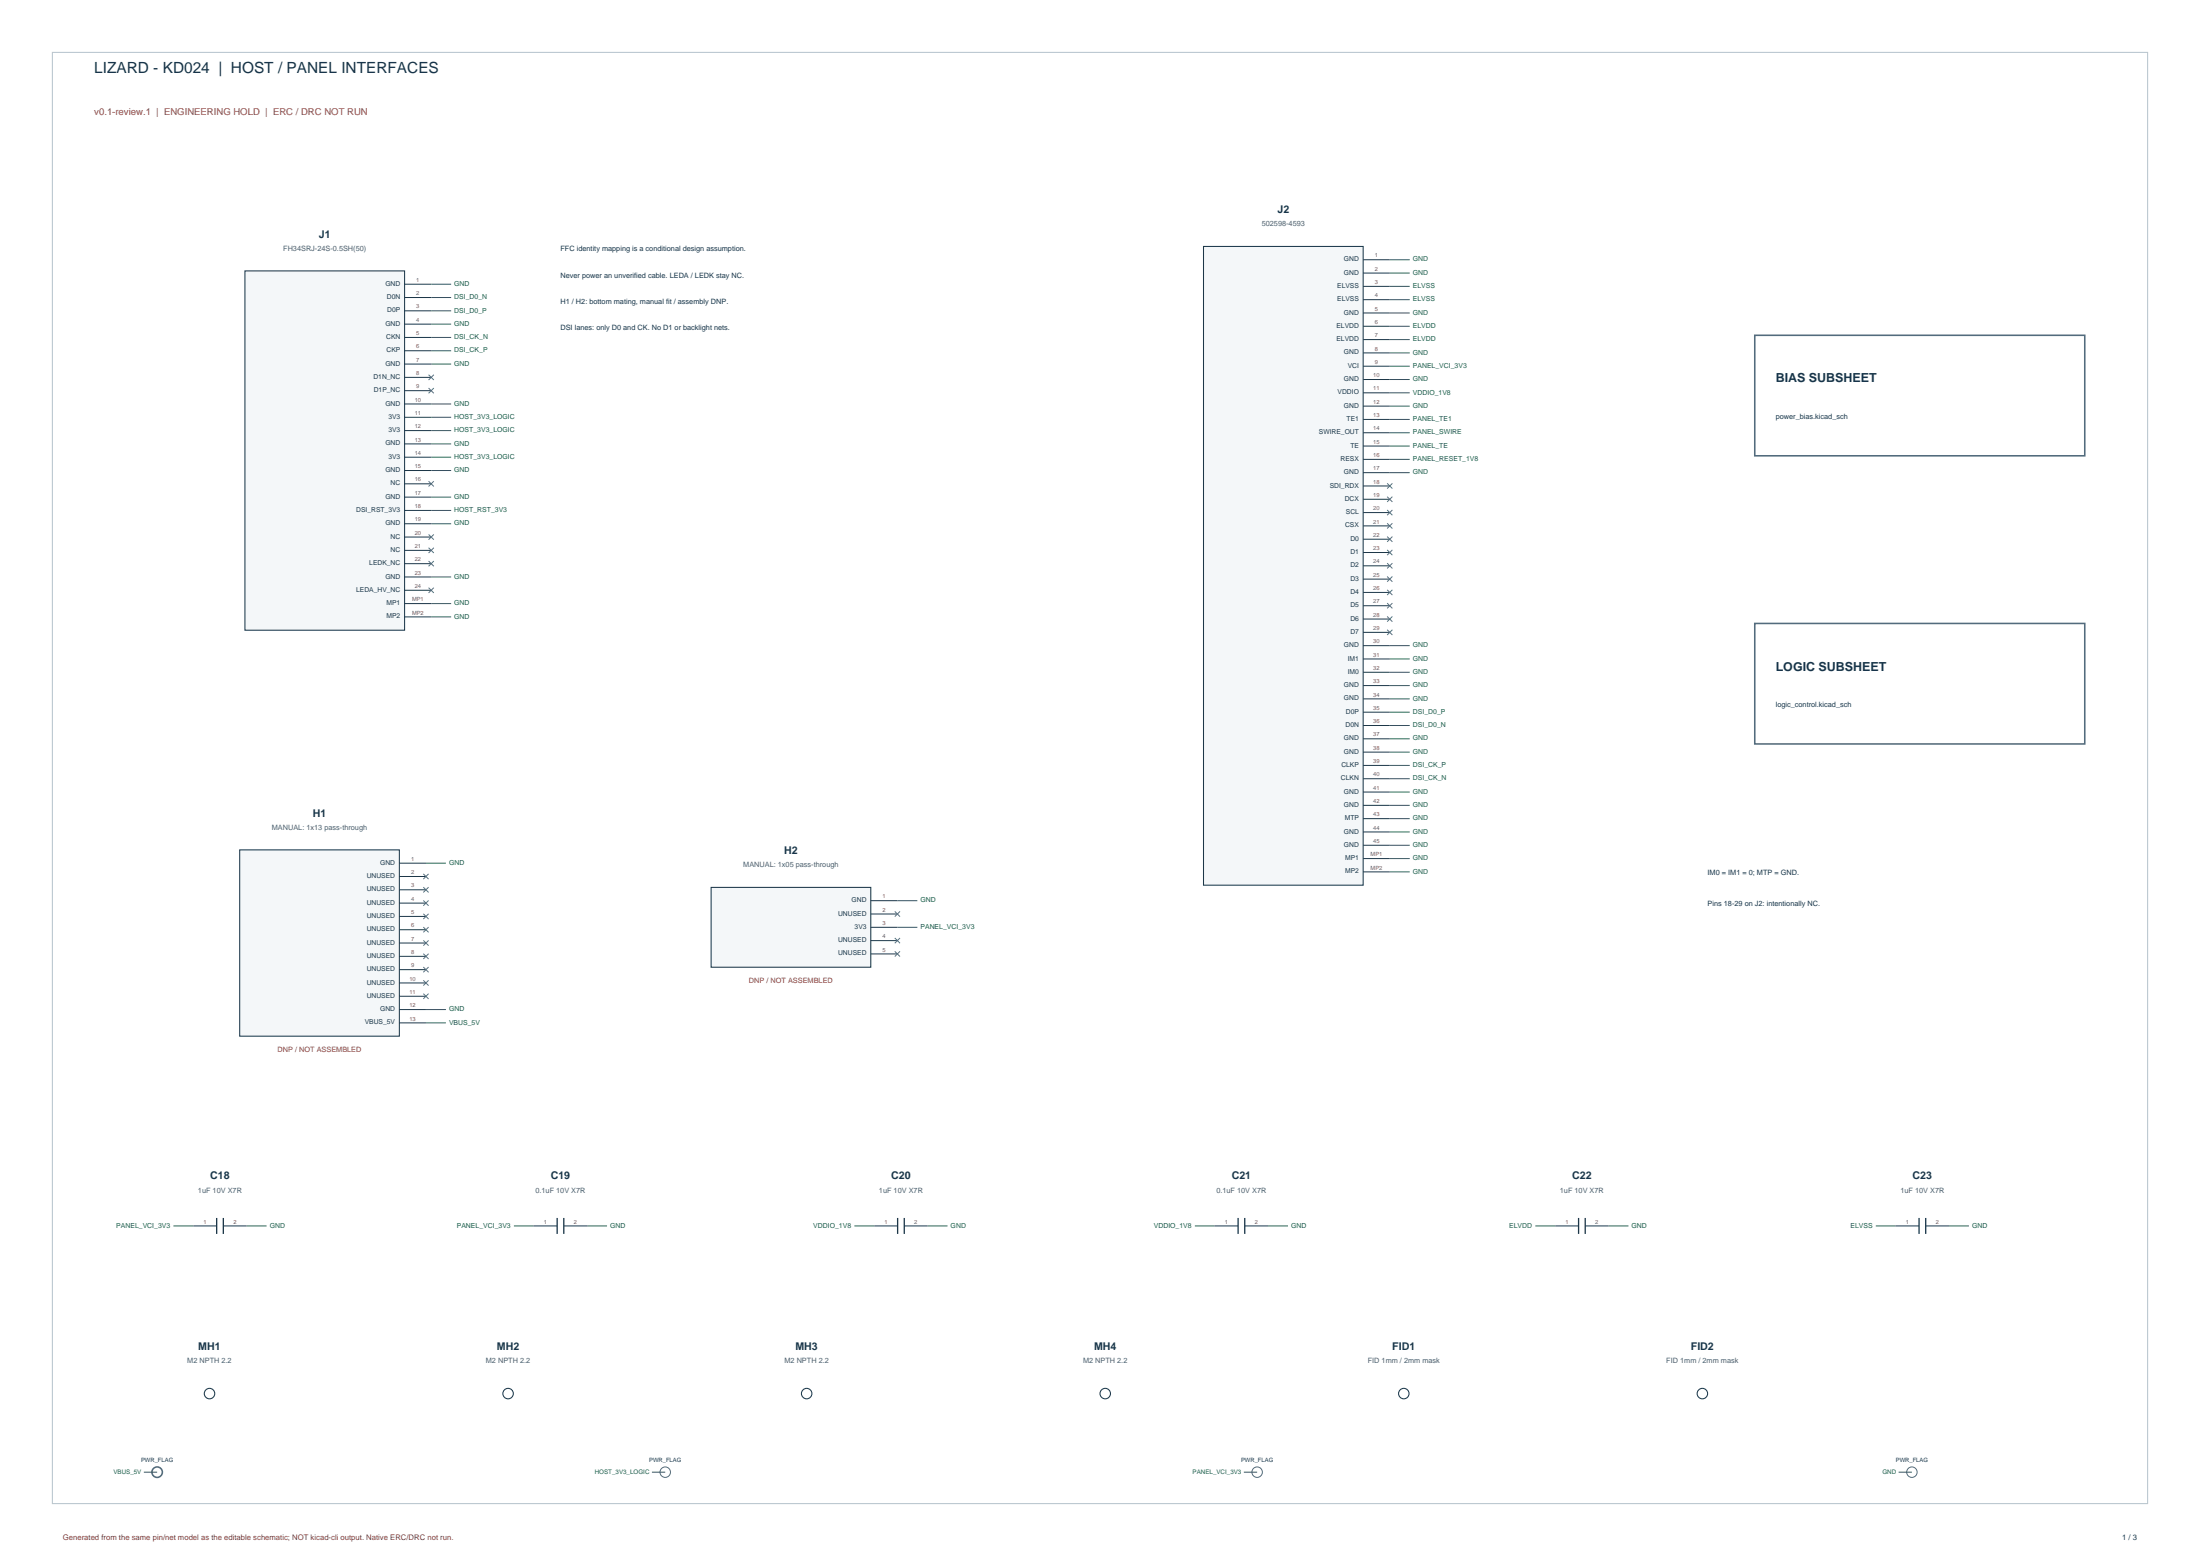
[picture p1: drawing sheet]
<svg xmlns="http://www.w3.org/2000/svg" width="420mm" height="297mm" viewBox="0 0 420 297" stroke-linecap="round" stroke-linejoin="round" font-family="sans-serif">
<path d="M10 10h400v277h-400z" fill="none" stroke="#b8c5ce" stroke-width=".2"/>
<path d="M46.8 51.7h30.4v68.6h-30.4z" fill-rule="evenodd" fill="#f4f7f9" stroke="#1d3748" stroke-width=".2"/>
<g fill="none" stroke="#1d3748" stroke-width=".19">
<path d="M77.2 54.3h5.1M77.2 56.8h5.1M77.2 59.3h5.1M77.2 61.9h5.1M77.2 64.4h5.1M77.2 67h5.1M77.2 69.5h5.1M77.2 72h5.1M77.2 74.6h5.1M77.2 77.1h5.1M77.2 79.7h5.1M77.2 82.2h5.1"/>
<path d="M77.2 84.7h5.1M77.2 87.3h5.1M77.2 89.8h5.1M77.2 92.4h5.1M77.2 94.9h5.1M77.2 97.4h5.1M77.2 100h5.1M77.2 102.5h5.1M77.2 105.1h5.1M77.2 107.6h5.1M77.2 110.1h5.1M77.2 112.7h5.1"/>
<path d="M77.2 115.2h5.1M77.2 117.8h5.1"/>
</g>
<g fill="none" stroke="#375f52" stroke-width=".19">
<path d="M82.3 54.3h3.8M82.3 56.8h3.8M82.3 59.3h3.8M82.3 61.9h3.8M82.3 64.4h3.8M82.3 67h3.8M82.3 69.5h3.8M82.3 77.1h3.8M82.3 79.7h3.8M82.3 82.2h3.8M82.3 84.7h3.8M82.3 87.3h3.8"/>
<path d="M82.3 89.8h3.8M82.3 94.9h3.8M82.3 97.4h3.8M82.3 100h3.8M82.3 110.1h3.8M82.3 115.2h3.8M82.3 117.8h3.8"/>
</g>
<g fill="none" stroke="#406ca5" stroke-width=".19">
<path d="M81.8 71.5l1 1M81.8 74.1l1 1M82.8 71.5l-1 1M82.8 74.1l-1 1M81.8 91.8l1 1.1M82.8 91.8l-1 1.1M81.8 102l1 1M81.8 104.5l1 1.1M81.8 107.1l1 1M81.8 112.2l1 1M82.8 102l-1 1M82.8 104.5l-1 1.1"/>
<path d="M82.8 107.1l-1 1M82.8 112.2l-1 1"/>
</g>
<path d="M229.8 47h30.4v122h-30.4z" fill-rule="evenodd" fill="#f4f7f9" stroke="#1d3748" stroke-width=".2"/>
<g fill="none" stroke="#1d3748" stroke-width=".19">
<path d="M260.2 49.6h5.1M260.2 52.1h5.1M260.2 54.7h5.1M260.2 57.2h5.1M260.2 59.7h5.1M260.2 62.3h5.1M260.2 64.8h5.1M260.2 67.4h5.1M260.2 69.9h5.1M260.2 72.4h5.1M260.2 75h5.1M260.2 77.5h5.1"/>
<path d="M260.2 80.1h5.1M260.2 82.6h5.1M260.2 85.1h5.1M260.2 87.7h5.1M260.2 90.2h5.1M260.2 92.8h5.1M260.2 95.3h5.1M260.2 97.8h5.1M260.2 100.4h5.1M260.2 102.9h5.1M260.2 105.5h5.1M260.2 108h5.1"/>
<path d="M260.2 110.5h5.1M260.2 113.1h5.1M260.2 115.6h5.1M260.2 118.2h5.1M260.2 120.7h5.1M260.2 123.2h5.1M260.2 125.8h5.1M260.2 128.3h5.1M260.2 130.9h5.1M260.2 133.4h5.1M260.2 135.9h5.1M260.2 138.5h5.1"/>
<path d="M260.2 141h5.1M260.2 143.6h5.1M260.2 146.1h5.1M260.2 148.6h5.1M260.2 151.2h5.1M260.2 153.7h5.1M260.2 156.3h5.1M260.2 158.8h5.1M260.2 161.3h5.1M260.2 163.9h5.1M260.2 166.4h5.1"/>
</g>
<g fill="none" stroke="#375f52" stroke-width=".19">
<path d="M265.3 49.6h3.8M265.3 52.1h3.8M265.3 54.7h3.8M265.3 57.2h3.8M265.3 59.7h3.8M265.3 62.3h3.8M265.3 64.8h3.8M265.3 67.4h3.8M265.3 69.9h3.8M265.3 72.4h3.8M265.3 75h3.8M265.3 77.5h3.8"/>
<path d="M265.3 80.1h3.8M265.3 82.6h3.8M265.3 85.1h3.8M265.3 87.7h3.8M265.3 90.2h3.8M265.3 123.2h3.8M265.3 125.8h3.8M265.3 128.3h3.8M265.3 130.9h3.8M265.3 133.4h3.8M265.3 135.9h3.8M265.3 138.5h3.8"/>
<path d="M265.3 141h3.8M265.3 143.6h3.8M265.3 146.1h3.8M265.3 148.6h3.8M265.3 151.2h3.8M265.3 153.7h3.8M265.3 156.3h3.8M265.3 158.8h3.8M265.3 161.3h3.8M265.3 163.9h3.8M265.3 166.4h3.8"/>
</g>
<g fill="none" stroke="#406ca5" stroke-width=".19">
<path d="M264.8 92.3l1 1M264.8 94.8l1 1M264.8 97.3l1 1M264.8 99.9l1 1M265.8 92.3l-1 1M265.8 94.8l-1 1M265.8 97.3l-1 1M265.8 99.9l-1 1M264.8 102.4l1 1M264.8 105l1 1M264.8 107.5l1 1M264.8 110l1 1"/>
<path d="M264.8 112.6l1 1M264.8 115.1l1 1M264.8 117.7l1 1M265.8 102.4l-1 1M265.8 105l-1 1M265.8 107.5l-1 1M265.8 110l-1 1M265.8 112.6l-1 1M265.8 115.1l-1 1M265.8 117.7l-1 1M264.8 120.2l1 1M265.8 120.2l-1 1"/>
</g>
<path d="M45.8 162.2h30.4v35.6h-30.4z" fill-rule="evenodd" fill="#f4f7f9" stroke="#1d3748" stroke-width=".2"/>
<g fill="none" stroke="#1d3748" stroke-width=".19">
<path d="M76.2 164.8h5.1M76.2 167.3h5.1M76.2 169.8h5.1M76.2 172.4h5.1M76.2 174.9h5.1M76.2 177.5h5.1M76.2 180h5.1M76.2 182.5h5.1M76.2 185.1h5.1M76.2 187.6h5.1M76.2 190.2h5.1M76.2 192.7h5.1"/>
<path d="M76.2 195.2h5.1"/>
</g>
<path d="M81.3 164.8h3.8M81.3 192.7h3.8M81.3 195.2h3.8" fill="none" stroke="#375f52" stroke-width=".19"/>
<g fill="none" stroke="#406ca5" stroke-width=".19">
<path d="M80.8 166.8l1 1M80.8 169.3l1 1M80.8 171.9l1 1M80.8 174.4l1 1M80.8 177l1 1M80.8 179.5l1 1M81.8 166.8l-1 1M81.8 169.3l-1 1M81.8 171.9l-1 1M81.8 174.4l-1 1M81.8 177l-1 1M81.8 179.5l-1 1"/>
<path d="M80.8 182l1 1M80.8 184.6l1 1M80.8 187.1l1 1M80.8 189.7l1 1M81.8 182l-1 1M81.8 184.6l-1 1M81.8 187.1l-1 1M81.8 189.7l-1 1"/>
</g>
<path d="M135.8 169.4h30.4v15.2h-30.4z" fill-rule="evenodd" fill="#f4f7f9" stroke="#1d3748" stroke-width=".2"/>
<g fill="none" stroke="#1d3748" stroke-width=".19">
<path d="M166.2 171.9h5.1M166.2 174.5h5.1M166.2 177h5.1M166.2 179.5h5.1M166.2 182.1h5.1M36.9 234h4.5M42.6 234h4.5M101.9 234h4.5M107.6 234h4.5M166.9 234h4.5M172.6 234h4.5M231.9 234h4.5"/>
<path d="M237.6 234h4.5M296.9 234h4.5M302.6 234h4.5M361.9 234h4.5M367.6 234h4.5"/>
</g>
<g fill="none" stroke="#375f52" stroke-width=".19">
<path d="M171.3 171.9h3.8M171.3 177h3.8M33.1 234h3.8M47.1 234h3.8M98.1 234h3.8M112.1 234h3.8M163.1 234h3.8M177.1 234h3.8M228.1 234h3.8M242.1 234h3.8M293.1 234h3.8M307.1 234h3.8"/>
<path d="M358.1 234h3.8M372.1 234h3.8M27.5 281h2.5M124.5 281h2.5M237.5 281h2.5M362.5 281h2.5"/>
</g>
<path d="M170.8 174l1 1M170.8 179l1 1M171.8 174l-1 1M171.8 179l-1 1M170.8 181.6l1 1M171.8 181.6l-1 1" fill="none" stroke="#406ca5" stroke-width=".19"/>
<path d="M41.4 232.5v3M42.6 232.5v3M106.4 232.5v3M107.6 232.5v3M171.4 232.5v3M172.6 232.5v3M236.4 232.5v3M237.6 232.5v3M301.4 232.5v3M302.6 232.5v3M366.4 232.5v3M367.6 232.5v3" fill="none" stroke="#1d3748" stroke-width=".25"/>
<g fill="none" stroke="#1d3748" stroke-width=".2">
<circle cx="40" cy="266" r="1"/>
<circle cx="97" cy="266" r="1"/>
<circle cx="154" cy="266" r="1"/>
<circle cx="211" cy="266" r="1"/>
<circle cx="268" cy="266" r="1"/>
<circle cx="325" cy="266" r="1"/>
</g>
<g fill="none" stroke="#526b7d" stroke-width=".3">
<path d="M335 64h63v23h-63zM335 119h63v23h-63z"/>
<circle cx="30" cy="281" r="1"/>
</g>
<g fill="none" stroke="#526b7d" stroke-width=".19">
<circle cx="127" cy="281" r="1"/>
<circle cx="240" cy="281" r="1"/>
<circle cx="365" cy="281" r="1"/>
</g>
<text font-size="2.9" fill="#173248" x="18" y="14">LIZARD - KD024 | HOST / PANEL INTERFACES</text>
<g font-size="2.4" fill="#16364d">
<text x="339" y="73">BIAS SUBSHEET</text>
<text x="339" y="128">LOGIC SUBSHEET</text>
</g>
<g font-size="2" fill="#16364d">
<text x="243.9" y="40.7">J2</text>
<text x="60.9" y="45.4">J1</text>
<text x="59.7" y="155.9">H1</text>
<text x="149.7" y="163">H2</text>
<text x="40.1" y="225.1">C18</text>
<text x="105.1" y="225.1">C19</text>
<text x="170.1" y="225.1">C20</text>
<text x="235.1" y="225.1">C21</text>
<text x="300.1" y="225.1">C22</text>
<text x="365.1" y="225.1">C23</text>
<text x="37.9" y="257.7">MH1</text>
<text x="94.9" y="257.7">MH2</text>
<text x="151.9" y="257.7">MH3</text>
<text x="208.9" y="257.7">MH4</text>
<text x="265.8" y="257.7">FID1</text>
<text x="322.8" y="257.7">FID2</text>
</g>
<text font-size="1.8" fill="#a03b30" x="18" y="22">v0.1-review.1 | ENGINEERING HOLD | ERC / DRC NOT RUN</text>
<text font-size="1.5" fill="#6a3941" x="12" y="294">Generated from the same pin/net model as the editable schematic; NOT kicad-cli output. Native ERC/DRC not run.</text>
<text font-size="1.5" fill="#16364d" x="405.1" y="294">1 / 3</text>
<g font-size="1.4" fill="#505d67">
<text x="54.1" y="47.9">FH34SRJ-24S-0.5SH(50)</text>
<text x="240.9" y="43.2">502598-4593</text>
<text x="51.9" y="158.4">MANUAL: 1x13 pass-through</text>
<text x="141.9" y="165.6">MANUAL: 1x05 pass-through</text>
<text x="37.8" y="227.6">1uF 10V X7R</text>
<text x="102.2" y="227.6">0.1uF 10V X7R</text>
<text x="167.8" y="227.6">1uF 10V X7R</text>
<text x="232.2" y="227.6">0.1uF 10V X7R</text>
<text x="297.8" y="227.6">1uF 10V X7R</text>
<text x="362.8" y="227.6">1uF 10V X7R</text>
<text x="35.8" y="260.2">M2 NPTH 2.2</text>
<text x="92.8" y="260.2">M2 NPTH 2.2</text>
<text x="149.8" y="260.2">M2 NPTH 2.2</text>
<text x="206.8" y="260.2">M2 NPTH 2.2</text>
<text x="261.1" y="260.2">FID 1mm / 2mm mask</text>
<text x="318.1" y="260.2">FID 1mm / 2mm mask</text>
</g>
<g font-size="1.4" fill="#173248">
<text x="107" y="48">FFC identity mapping is a conditional design assumption.</text>
<text x="107" y="53">Never power an unverified cable. LEDA / LEDK stay NC.</text>
<text x="107" y="58">H1 / H2: bottom mating, manual fit / assembly DNP.</text>
<text x="107" y="63">DSI lanes: only D0 and CK. No D1 or backlight nets.</text>
<text x="326" y="167">IM0 = IM1 = 0; MTP = GND.</text>
<text x="326" y="173">Pins 18-29 on J2: intentionally NC.</text>
</g>
<g font-size="1.4" fill="#16364d">
<text x="339" y="80">power_bias.kicad_sch</text>
<text x="339" y="135">logic_control.kicad_sch</text>
</g>
<g font-size="1.4" fill="#a03b30">
<text x="143" y="187.6">DNP / NOT ASSEMBLED</text>
<text x="53" y="200.8">DNP / NOT ASSEMBLED</text>
</g>
<g font-size="1.3" fill="#16364d">
<text x="256.6" y="49.9">GND</text>
<text x="256.6" y="52.4">GND</text>
<text x="73.6" y="54.6">GND</text>
<text x="73.9" y="57.1">D0N</text>
<text x="73.9" y="59.6">D0P</text>
<text x="255.3" y="55">ELVSS</text>
<text x="255.3" y="57.5">ELVSS</text>
<text x="73.6" y="62.2">GND</text>
<text x="73.7" y="64.7">CKN</text>
<text x="255.1" y="62.6">ELVDD</text>
<text x="255.1" y="65.1">ELVDD</text>
<text x="256.6" y="60">GND</text>
<text x="73.6" y="69.8">GND</text>
<text x="73.8" y="67.3">CKP</text>
<text x="256.6" y="67.7">GND</text>
<text x="257.3" y="70.2">VCI</text>
<text x="71.3" y="72.3">D1N_NC</text>
<text x="71.4" y="74.9">D1P_NC</text>
<text x="73.6" y="77.4">GND</text>
<text x="255.4" y="75.3">VDDIO</text>
<text x="256.6" y="72.7">GND</text>
<text x="256.6" y="77.8">GND</text>
<text x="74.1" y="80">3V3</text>
<text x="74.1" y="82.5">3V3</text>
<text x="251.8" y="82.9">SWIRE_OUT</text>
<text x="257.1" y="80.4">TE1</text>
<text x="73.6" y="85">GND</text>
<text x="74.1" y="87.6">3V3</text>
<text x="255.9" y="88">RESX</text>
<text x="257.8" y="85.4">TE</text>
<text x="73.6" y="90.1">GND</text>
<text x="73.6" y="95.2">GND</text>
<text x="74.6" y="92.7">NC</text>
<text x="253.9" y="93.1">SDI_RDX</text>
<text x="256.6" y="90.5">GND</text>
<text x="256.7" y="95.6">DCX</text>
<text x="68" y="97.7">DSI_RST_3V3</text>
<text x="73.6" y="100.3">GND</text>
<text x="256.8" y="100.7">CSX</text>
<text x="256.9" y="98.1">SCL</text>
<text x="70.5" y="107.9">LEDK_NC</text>
<text x="74.6" y="102.8">NC</text>
<text x="74.6" y="105.4">NC</text>
<text x="257.8" y="103.2">D0</text>
<text x="257.8" y="105.8">D1</text>
<text x="68" y="113">LEDA_HV_NC</text>
<text x="73.6" y="110.4">GND</text>
<text x="257.8" y="108.3">D2</text>
<text x="257.8" y="110.8">D3</text>
<text x="257.8" y="113.4">D4</text>
<text x="73.8" y="115.5">MP1</text>
<text x="73.8" y="118.1">MP2</text>
<text x="257.8" y="115.9">D5</text>
<text x="257.8" y="118.5">D6</text>
<text x="256.6" y="123.5">GND</text>
<text x="257.8" y="121">D7</text>
<text x="256.6" y="131.2">GND</text>
<text x="257.3" y="126.1">IM1</text>
<text x="257.3" y="128.6">IM0</text>
<text x="256.6" y="133.7">GND</text>
<text x="256.9" y="136.2">D0P</text>
<text x="256.6" y="141.3">GND</text>
<text x="256.6" y="143.9">GND</text>
<text x="256.9" y="138.8">D0N</text>
<text x="256" y="148.9">CLKN</text>
<text x="256.1" y="146.4">CLKP</text>
<text x="256.6" y="151.5">GND</text>
<text x="256.6" y="154">GND</text>
<text x="256.6" y="159.1">GND</text>
<text x="256.6" y="161.6">GND</text>
<text x="256.7" y="156.6">MTP</text>
<text x="70" y="167.6">UNUSED</text>
<text x="72.6" y="165.1">GND</text>
<text x="256.8" y="164.2">MP1</text>
<text x="256.8" y="166.7">MP2</text>
<text x="70" y="170.1">UNUSED</text>
<text x="70" y="172.7">UNUSED</text>
<text x="162.6" y="172.2">GND</text>
<text x="70" y="175.2">UNUSED</text>
<text x="70" y="177.8">UNUSED</text>
<text x="160" y="174.8">UNUSED</text>
<text x="160" y="179.8">UNUSED</text>
<text x="163.1" y="177.3">3V3</text>
<text x="70" y="180.3">UNUSED</text>
<text x="70" y="182.8">UNUSED</text>
<text x="70" y="185.4">UNUSED</text>
<text x="160" y="182.4">UNUSED</text>
<text x="70" y="187.9">UNUSED</text>
<text x="70" y="190.5">UNUSED</text>
<text x="69.6" y="195.5">VBUS_5V</text>
<text x="72.6" y="193">GND</text>
</g>
<g font-size="1.3" fill="#176245">
<text x="269.7" y="49.9">GND</text>
<text x="269.7" y="52.4">GND</text>
<text x="86.7" y="54.6">GND</text>
<text x="86.7" y="57.1">DSI_D0_N</text>
<text x="86.7" y="59.7">DSI_D0_P</text>
<text x="269.7" y="55">ELVSS</text>
<text x="269.7" y="57.5">ELVSS</text>
<text x="86.7" y="62.2">GND</text>
<text x="86.7" y="64.7">DSI_CK_N</text>
<text x="269.7" y="60.1">GND</text>
<text x="269.7" y="62.6">ELVDD</text>
<text x="269.7" y="65.1">ELVDD</text>
<text x="86.7" y="67.3">DSI_CK_P</text>
<text x="86.7" y="69.8">GND</text>
<text x="269.7" y="67.7">GND</text>
<text x="269.7" y="70.2">PANEL_VCI_3V3</text>
<text x="86.7" y="77.4">GND</text>
<text x="269.7" y="72.8">GND</text>
<text x="269.7" y="75.3">VDDIO_1V8</text>
<text x="269.7" y="77.8">GND</text>
<text x="86.7" y="80">HOST_3V3_LOGIC</text>
<text x="86.7" y="82.5">HOST_3V3_LOGIC</text>
<text x="269.7" y="80.4">PANEL_TE1</text>
<text x="269.7" y="82.9">PANEL_SWIRE</text>
<text x="86.7" y="85.1">GND</text>
<text x="86.7" y="87.6">HOST_3V3_LOGIC</text>
<text x="269.7" y="85.5">PANEL_TE</text>
<text x="269.7" y="88">PANEL_RESET_1V8</text>
<text x="86.7" y="90.1">GND</text>
<text x="86.7" y="95.2">GND</text>
<text x="269.7" y="90.5">GND</text>
<text x="86.7" y="97.8">HOST_RST_3V3</text>
<text x="86.7" y="100.3">GND</text>
<text x="86.7" y="110.5">GND</text>
<text x="86.7" y="115.5">GND</text>
<text x="86.7" y="118.1">GND</text>
<text x="269.7" y="123.6">GND</text>
<text x="269.7" y="126.1">GND</text>
<text x="269.7" y="128.6">GND</text>
<text x="269.7" y="131.2">GND</text>
<text x="269.7" y="133.7">GND</text>
<text x="269.7" y="136.3">DSI_D0_P</text>
<text x="269.7" y="138.8">DSI_D0_N</text>
<text x="269.7" y="141.3">GND</text>
<text x="269.7" y="143.9">GND</text>
<text x="269.7" y="146.4">DSI_CK_P</text>
<text x="269.7" y="149">DSI_CK_N</text>
<text x="269.7" y="151.5">GND</text>
<text x="269.7" y="154">GND</text>
<text x="269.7" y="156.6">GND</text>
<text x="269.7" y="159.1">GND</text>
<text x="269.7" y="161.7">GND</text>
<text x="85.7" y="165.1">GND</text>
<text x="269.7" y="164.2">GND</text>
<text x="269.7" y="166.7">GND</text>
<text x="175.7" y="172.2">GND</text>
<text x="175.7" y="177.3">PANEL_VCI_3V3</text>
<text x="85.7" y="193">GND</text>
<text x="85.7" y="195.6">VBUS_5V</text>
<text x="22.2" y="234.3">PANEL_VCI_3V3</text>
<text x="51.5" y="234.3">GND</text>
<text x="87.2" y="234.3">PANEL_VCI_3V3</text>
<text x="116.5" y="234.3">GND</text>
<text x="155.3" y="234.3">VDDIO_1V8</text>
<text x="181.5" y="234.3">GND</text>
<text x="220.3" y="234.3">VDDIO_1V8</text>
<text x="246.5" y="234.3">GND</text>
<text x="288.1" y="234.3">ELVDD</text>
<text x="311.5" y="234.3">GND</text>
<text x="353.3" y="234.3">ELVSS</text>
<text x="376.5" y="234.3">GND</text>
</g>
<g font-size="1.2" fill="#176245">
<text x="21.6" y="281.3">VBUS_5V</text>
<text x="113.6" y="281.3">HOST_3V3_LOGIC</text>
<text x="227.7" y="281.3">PANEL_VCI_3V3</text>
<text x="359.4" y="281.3">GND</text>
</g>
<g font-size="1.1" fill="#6d5b58">
<text x="79.5" y="53.8">1</text>
<text x="262.5" y="49.1">1</text>
<text x="262.5" y="51.7">2</text>
<text x="79.5" y="56.3">2</text>
<text x="79.5" y="58.9">3</text>
<text x="262.5" y="54.2">3</text>
<text x="262.5" y="56.8">4</text>
<text x="262.5" y="59.3">5</text>
<text x="79.5" y="61.4">4</text>
<text x="79.5" y="64">5</text>
<text x="262.5" y="61.8">6</text>
<text x="262.5" y="64.4">7</text>
<text x="79.5" y="66.5">6</text>
<text x="79.5" y="69">7</text>
<text x="79.5" y="71.6">8</text>
<text x="262.2" y="72">10</text>
<text x="262.5" y="66.9">8</text>
<text x="262.5" y="69.5">9</text>
<text x="79.2" y="76.7">10</text>
<text x="79.5" y="74.1">9</text>
<text x="262.2" y="74.5">11</text>
<text x="262.2" y="77.1">12</text>
<text x="79.2" y="79.2">11</text>
<text x="79.2" y="81.7">12</text>
<text x="262.2" y="79.6">13</text>
<text x="262.2" y="82.2">14</text>
<text x="79.2" y="84.3">13</text>
<text x="79.2" y="86.8">14</text>
<text x="79.2" y="89.4">15</text>
<text x="262.2" y="84.7">15</text>
<text x="262.2" y="87.2">16</text>
<text x="262.2" y="89.8">17</text>
<text x="79.2" y="91.9">16</text>
<text x="79.2" y="94.4">17</text>
<text x="262.2" y="92.3">18</text>
<text x="262.2" y="94.9">19</text>
<text x="79.2" y="97">18</text>
<text x="79.2" y="99.5">19</text>
<text x="262.2" y="97.4">20</text>
<text x="262.2" y="99.9">21</text>
<text x="79.2" y="102.1">20</text>
<text x="79.2" y="104.6">21</text>
<text x="79.2" y="107.1">22</text>
<text x="262.2" y="102.5">22</text>
<text x="262.2" y="105">23</text>
<text x="262.2" y="107.6">24</text>
<text x="79.2" y="109.7">23</text>
<text x="79.2" y="112.2">24</text>
<text x="262.2" y="110.1">25</text>
<text x="262.2" y="112.6">26</text>
<text x="78.7" y="114.8">MP1</text>
<text x="78.7" y="117.3">MP2</text>
<text x="262.2" y="115.2">27</text>
<text x="262.2" y="117.7">28</text>
<text x="262.2" y="120.3">29</text>
<text x="262.2" y="122.8">30</text>
<text x="262.2" y="125.3">31</text>
<text x="262.2" y="127.9">32</text>
<text x="262.2" y="130.4">33</text>
<text x="262.2" y="133">34</text>
<text x="262.2" y="135.5">35</text>
<text x="262.2" y="138">36</text>
<text x="262.2" y="140.6">37</text>
<text x="262.2" y="143.1">38</text>
<text x="262.2" y="145.7">39</text>
<text x="262.2" y="148.2">40</text>
<text x="262.2" y="150.7">41</text>
<text x="262.2" y="153.3">42</text>
<text x="262.2" y="155.8">43</text>
<text x="262.2" y="158.4">44</text>
<text x="262.2" y="160.9">45</text>
<text x="78.5" y="164.3">1</text>
<text x="78.5" y="166.9">2</text>
<text x="261.7" y="163.4">MP1</text>
<text x="261.7" y="166">MP2</text>
<text x="78.5" y="169.4">3</text>
<text x="78.5" y="171.9">4</text>
<text x="168.5" y="171.5">1</text>
<text x="78.5" y="174.5">5</text>
<text x="78.5" y="177">6</text>
<text x="78.5" y="179.6">7</text>
<text x="168.5" y="174">2</text>
<text x="168.5" y="176.5">3</text>
<text x="168.5" y="179.1">4</text>
<text x="78.5" y="182.1">8</text>
<text x="78.5" y="184.6">9</text>
<text x="168.5" y="181.6">5</text>
<text x="78.2" y="187.2">10</text>
<text x="78.2" y="189.7">11</text>
<text x="78.2" y="192.3">12</text>
<text x="78.2" y="194.8">13</text>
<text x="38.8" y="233.5">1</text>
<text x="44.6" y="233.5">2</text>
<text x="103.8" y="233.5">1</text>
<text x="109.6" y="233.5">2</text>
<text x="168.8" y="233.5">1</text>
<text x="174.6" y="233.5">2</text>
<text x="233.8" y="233.5">1</text>
<text x="239.6" y="233.5">2</text>
<text x="298.8" y="233.5">1</text>
<text x="304.6" y="233.5">2</text>
<text x="363.8" y="233.5">1</text>
<text x="369.6" y="233.5">2</text>
</g>
<g font-size="1.1" fill="#16364d">
<text x="26.9" y="279">PWR_FLAG</text>
<text x="123.9" y="279">PWR_FLAG</text>
<text x="236.9" y="279">PWR_FLAG</text>
<text x="361.9" y="279">PWR_FLAG</text>
</g>
</svg>
